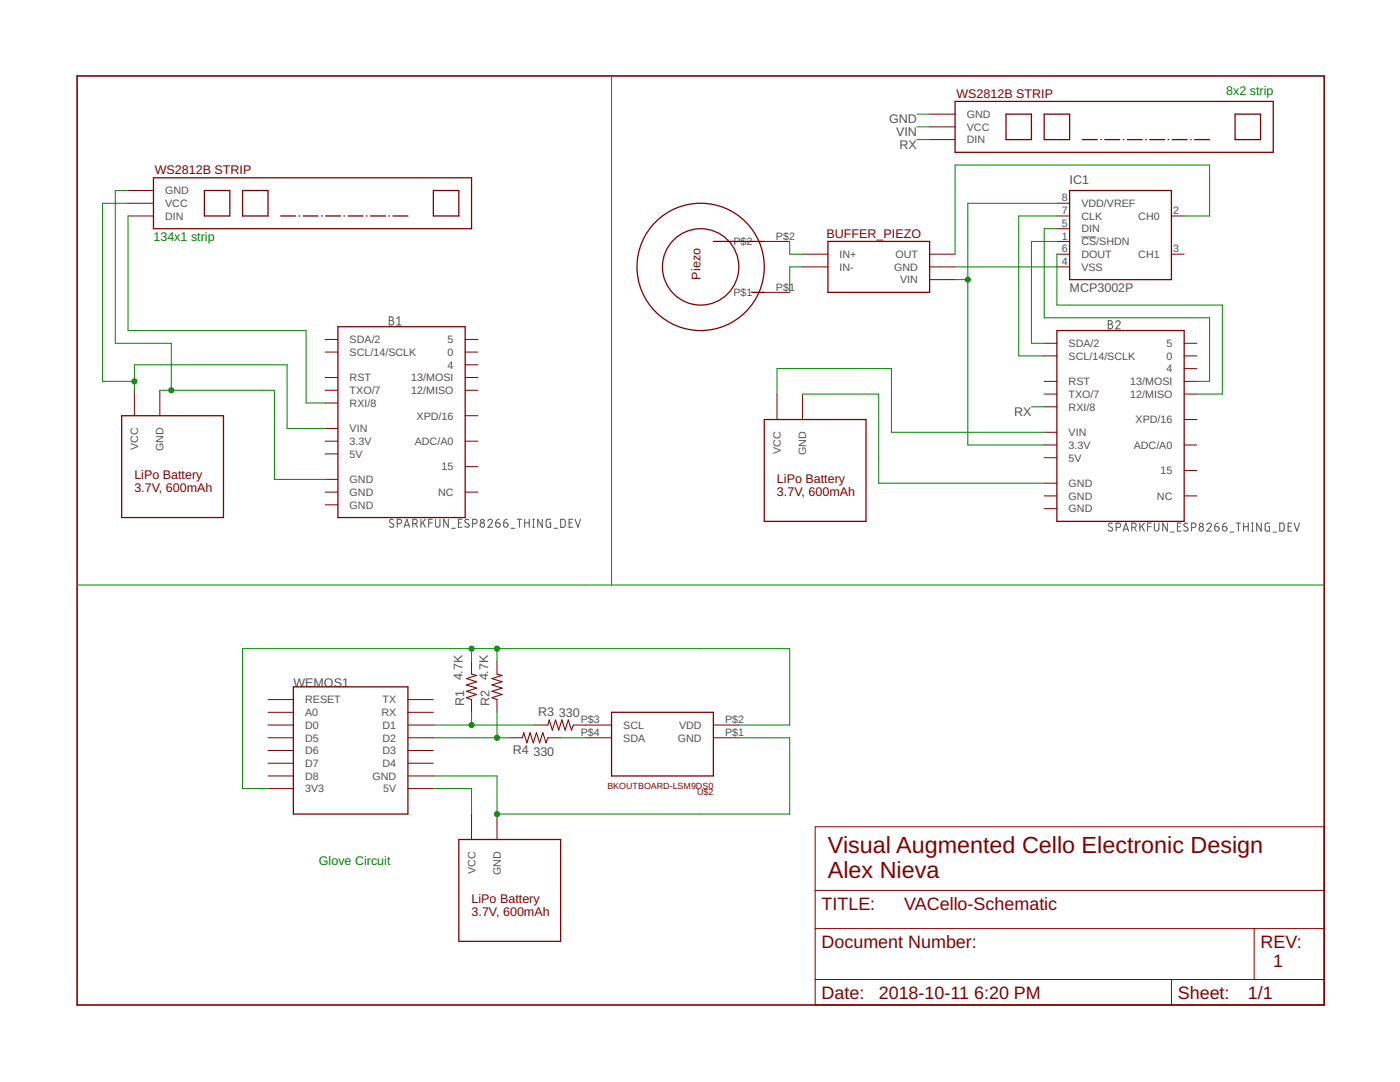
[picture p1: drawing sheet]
<svg xmlns="http://www.w3.org/2000/svg" width="279mm" height="216mm" viewBox="0 0 279 216" stroke-linecap="round" stroke-linejoin="round" font-family="sans-serif">
<g fill="none" stroke="#505050" stroke-width=".2">
<path d="M215.8 47.3h3M77.7 63.2h.4a.36 .36 0 0 1 .4 .4 .36 .36 0 0 1-.4 .3 .46 .46 0 0 1 .5 .5 .46 .46 0 0 1-.5 .5h-.4zM77.7 63.9h.4M79.2 64.9h.9M79.2 63.6l.4-.4v1.7M221.2 64h.4a.36 .36 0 0 1 .4 .3 .36 .36 0 0 1-.4 .4 .46 .46 0 0 1 .5 .5 .46 .46 0 0 1-.5 .4h-.4zM221.2 64.7h.4M222.7 64.3a.44 .44 0 0 1 .6-.3 .44 .44 0 0 1 .1 .7l-.7 .9h.9M78.5 103.7a.41 .41 0 0 0-.6-.1 .41 .41 0 0 0-.1 .6l.6 .3a.38 .38 0 0 1 .1 .6 .38 .38 0 0 1-.5 .1l-.3-.2M79.3 104.5h.4a.44 .44 0 0 0 .5-.4 .44 .44 0 0 0-.5-.5h-.4v1.6M80.7 105.2l.5-1.6 .5 1.6M80.8 104.8h.8"/>
<path d="M82.4 104.5h.4a.44 .44 0 0 0 .5-.4 .44 .44 0 0 0-.5-.5h-.4v1.6M82.9 104.5l.4 .7M84 103.6v1.6M84.4 104.2l.5 1M84.9 103.6l-.9 1M85.6 104.3h.7M86.3 103.6h-.7v1.6M86.9 103.6v1.2a.44 .44 0 0 0 .5 .4 .44 .44 0 0 0 .4-.4v-1.2M89.5 103.6v1.6l-.9-1.6v1.6M90.1 105.4h.7M91.5 104.3h.5M92.2 103.6h-.7v1.6h.7"/>
<path d="M93.6 103.7l-.6-.1-.2 .4 .1 .2 .6 .3a.38 .38 0 0 1 .1 .6 .38 .38 0 0 1-.5 .1l-.4-.2M94.3 104.5h.5a.44 .44 0 0 0 .4-.4 .44 .44 0 0 0-.4-.5h-.5v1.6M97.4 104a.45 .45 0 0 1 .6-.4 .45 .45 0 0 1 .1 .7l-.7 .9h.9M98.9 104.3h.6a.45 .45 0 0 1 .3 .5 .45 .45 0 0 1-.4 .4 .45 .45 0 0 1-.5-.4zM99.7 103.6l-.5 .1-.3 .6M100.5 104.3h.5a.45 .45 0 0 1 .4 .5 .45 .45 0 0 1-.5 .4 .45 .45 0 0 1-.4-.4zM101.2 103.6l-.6 .3-.1 .4M102 105.4h.7M103.2 103.6h.9M103.7 103.6v1.6M104.7 104.3h.9M104.7 103.6v1.6"/>
<path d="M105.6 103.6v1.6M106.3 103.6h.4M106.3 105.2h.4M106.5 103.6v1.6M108.2 103.6v1.6l-.9-1.6v1.6M109.9 103.6h-.7l-.2 .2v1.2l.2 .2h.7v-.9h-.3M110.5 105.4h.8M111.9 103.6h.6l.3 .3v.9l-.3 .4h-.6zM113.6 104.3h.5M114.3 103.6h-.7v1.6h.7M114.8 103.6l.5 1.6 .6-1.6M222 104.5a.41 .41 0 0 0-.6-.1 .41 .41 0 0 0 0 .7l.5 .2a.44 .44 0 0 1-.1 .7 .44 .44 0 0 1-.6-.2"/>
<path d="M222.8 105.3h.4a.44 .44 0 0 0 .4-.5 .44 .44 0 0 0-.4-.4h-.4v1.6M224.2 106l.5-1.6 .5 1.6M224.3 105.6h.8M225.9 105.3h.4a.44 .44 0 0 0 .5-.5 .44 .44 0 0 0-.5-.4h-.4v1.6M226.4 105.3l.4 .7M227.5 104.4v1.6M227.9 105l.5 1M228.4 104.4l-.9 1M229 105.1h.8M229.8 104.4h-.8v1.6M230.4 104.4v1.1a.46 .46 0 0 0 .4 .5 .46 .46 0 0 0 .5-.5v-1.1M233 104.4v1.6l-.9-1.6v1.6"/>
<path d="M233.6 106.2h.7M235 105.1h.5M235.7 104.4h-.7v1.6h.7M237 104.5a.41 .41 0 0 0-.5-.1 .41 .41 0 0 0-.2 .6l.6 .3a.38 .38 0 0 1 .2 .5 .38 .38 0 0 1-.5 .2l-.4-.2M237.8 105.3h.5a.44 .44 0 0 0 .4-.5 .44 .44 0 0 0-.4-.4h-.5v1.6M240.9 104.7a.44 .44 0 0 1 .6-.3 .44 .44 0 0 1 .1 .7l-.7 .9h.9M242.4 105.1h.6a.45 .45 0 0 1 .3 .5 .45 .45 0 0 1-.5 .4 .45 .45 0 0 1-.4-.5zM243.1 104.4l-.6 .3-.1 .4M244 105.1h.5a.45 .45 0 0 1 .4 .5 .45 .45 0 0 1-.5 .4 .45 .45 0 0 1-.4-.5zM244.7 104.4l-.6 .3-.1 .4M245.5 106.2h.7M246.7 104.4h.9"/>
<path d="M247.1 104.4v1.6M248.2 105.1h.9M248.2 104.4v1.6M249.1 104.4v1.6M249.8 104.4h.3M249.8 106h.3M250 104.4v1.6M251.7 104.4v1.6l-.9-1.6v1.6M253.4 104.4h-.7l-.2 .2v1l.2 .4h.7v-.9h-.3M254 106.2h.7M255.4 104.4h.6l.3 .2v1.1l-.3 .3h-.6zM257.1 105.1h.5"/>
<path d="M257.8 104.4h-.7v1.6h.7M258.3 104.4l.5 1.6 .6-1.6"/>
<circle cx="96.3" cy="104.8" r=".45"/>
<circle cx="96.3" cy="104" r=".36"/>
<circle cx="239.7" cy="105.5" r=".46"/>
<circle cx="239.7" cy="104.7" r=".37"/>
</g>
<path d="M15.4 15.2h248.9v185.3h-248.9z" fill="none" stroke="#800000" stroke-width=".32"/>
<g fill="none" stroke="#800000" stroke-width=".2">
<path d="M25.5 38h5.1M185.5 22.8h5.1M185.5 25.3h5.1M185.5 27.9h5.1M25.5 43.1h5.1M25.5 40.6h5.1M152.5 58.3h5.1M152.5 48.2h5.1M160.1 50.7h5.1M160.1 53.3h5.1M185.5 50.7h5.1M185.5 53.3h5.1"/>
<path d="M185.5 55.8h5.1M210.9 48.2h2.6M210.9 43.1h2.6M210.9 50.7h2.6M210.9 53.3h2.6M210.9 45.6h2.6M210.9 40.6h2.6M233.8 43.1h2.5M233.8 50.7h2.5M26.8 77.9v5.1M31.9 77.9v5.1M64.9 75.3h2.5"/>
<path d="M64.9 77.9h2.5M64.9 67.7h2.5M64.9 70.3h2.5M92.8 75.3h2.6M92.8 77.9h2.6M92.8 67.7h2.6M92.8 70.3h2.6M92.8 72.8h2.6M155.1 78.6v5.1M160.1 78.6v5.1M208.4 76.1h2.5M208.4 78.6h2.5"/>
<path d="M208.4 68.5h2.5M208.4 71h2.5M236.3 76.1h2.6M236.3 78.6h2.6M236.3 68.5h2.6M236.3 71h2.6M236.3 73.6h2.6M64.9 98.2h2.5M64.9 80.4h2.5M64.9 85.5h2.5M64.9 88h2.5M64.9 90.6h2.5"/>
<path d="M64.9 95.7h2.5M92.8 98.2h2.6M92.8 88h2.6M92.8 83h2.6M92.8 93.1h2.6M208.4 99h2.5M208.4 81.2h2.5M208.4 86.3h2.5M208.4 88.8h2.5M208.4 91.3h2.5M208.4 96.4h2.5M236.3 99h2.6"/>
<path d="M236.3 88.8h2.6M236.3 83.7h2.6M236.3 93.9h2.6M64.9 100.7h2.5M208.4 101.5h2.5M53.5 139.6h5M81.4 139.6h5.1M94.1 132v2.5M94.1 139.6v2.5M99.2 132v2.5M99.2 139.6v2.5M53.5 142.1h5"/>
<path d="M53.5 144.7h5M53.5 147.2h5M53.5 149.8h5M53.5 152.3h5M53.5 154.8h5M53.5 157.4h5M81.4 142.1h5.1M81.4 144.7h5.1M81.4 147.2h5.1M81.4 149.8h5.1M81.4 152.3h5.1M81.4 154.8h5.1"/>
<path d="M81.4 157.4h5.1M101.7 147.2h2.6M106.8 144.7h2.5M109.3 147.2h2.6M114.4 144.7h7.6M117 147.2h5M142.4 144.7h5M142.4 147.2h5M94.1 162.4v5.1M99.2 162.4v5.1M162.7 165h101.6v35.5h-101.6zM162.7 177.7h101.6"/>
<path d="M162.7 185.3h101.6M162.7 195.5h101.6M233.8 195.5v5M250.3 185.3v10.2"/>
</g>
<g fill="none" stroke="#800000" stroke-width=".25">
<path d="M30.6 35.5h63.5v10.1h-63.5zM40.8 38h5.1v5.1h-5.1zM48.4 38h5.1v5.1h-5.1zM86.5 38h5.1v5.1h-5.1zM190.6 20.2h63.5v10.2h-63.5zM200.8 22.8h5v5.1h-5zM208.4 22.8h5.1v5.1h-5.1zM213.5 38h20.3v17.8h-20.3zM216 27.9h3M219.7 27.9h.1M220.5 27.9h3M224.2 27.9h.1"/>
<path d="M225 27.9h3M228.6 27.9h.2M229.4 27.9h3M233.1 27.9h.2M233.9 27.9h3M237.6 27.9h.1M238.4 27.9h3M246.5 22.8h5.1v5.1h-5.1zM56 43.1h3M59.7 43.1h.1M60.5 43.1h3M64.2 43.1h.1"/>
<path d="M65 43.1h3M68.6 43.1h.2M69.5 43.1h3M73.1 43.1h.2M74 43.1h2.9M77.6 43.1h.1M78.4 43.1h3M142.4 48.2h10.1M150 58.3h2.5M165.2 48.2h20.3v10.1h-20.3zM67.4 65.2h25.4v38.1h-25.4zM210.9 66h25.4v38h-25.4z"/>
<path d="M24.3 83h20.3v20.3h-20.3zM152.5 83.7h20.3v20.3h-20.3zM58.5 137.1h22.9v25.3h-22.9zM122 142.1h20.4v12.7h-20.4zM91.6 167.5h20.3v20.3h-20.3z"/>
<circle cx="139.8" cy="53.3" r="12.7"/>
<circle cx="139.8" cy="53.3" r="7.6"/>
</g>
<path d="M94.1 134.5l1 .3-2 .6 2 .6-2 .7 2 .6-2 .6 2 .7-2 .6 1 .4M99.2 134.5l1 .3-2 .6 2 .6-2 .7 2 .6-2 .6 2 .7-2 .6 1 .4M104.3 147.2l.2-1 .7 2 .6-2 .6 2 .7-2 .6 2 .6-2 .7 2 .3-1M109.3 144.7l.3-1 .6 2 .7-2 .6 2 .6-2 .7 2 .6-2 .6 2 .4-1" fill="none" stroke="#800000" stroke-width=".21"/>
<g fill="none" stroke="#008000" stroke-width=".2">
<path d="M122 15.2v101.5M25.5 38h-2.5v30.5h11.2v9.4M183 27.9h2.5M183 25.3h2.5M183 22.8h2.5M25.5 40.6h-5v35.5h6.3M25.5 43.1v22.9h35.6v14.4h3.8M157.6 48.2v2.5h2.5M160.1 53.3h-2.5v5M190.6 53.3h20.3M190.6 55.8h2.5M210.9 40.6h-17.8v48.2h15.3"/>
<path d="M210.9 45.6h-2.5v17.8h33v12.7h-2.5M210.9 48.2h-5.1v20.3h2.6M210.9 50.7v10.2h33v17.7h-5M210.9 43.1h-7.6v27.9h5.1M236.3 43.1h5.1v-10.2h-50.8v17.8M26.8 77.9v-5.1h30.5v12.7h7.6M31.9 77.9h22.9v17.8h10.1M155.1 78.6v-5h22.8v12.7h30.5M160.1 78.6h15.3v17.8h33M205.8 81.2h2.6M15.4 116.7h248.9M94.1 129.4v2.6"/>
<path d="M99.2 129.4v2.6M86.5 157.4h7.6v5M86.5 147.2h15.2M86.5 144.7h20.3M94.1 142.1v2.6M99.2 142.1v5.1M111.9 147.2h5.1M147.4 144.7h10.2v-15.3h-109.2v28h5.1M147.4 147.2h10.2v15.2h-58.4v-7.6h-12.7"/>
</g>
<g fill="#008000" stroke="#008000" stroke-width=".2">
<circle cx="26.8" cy="76.1" r=".51"/>
<circle cx="34.2" cy="77.9" r=".51"/>
<circle cx="99.2" cy="162.4" r=".51"/>
<circle cx="94.1" cy="129.4" r=".51"/>
<circle cx="99.2" cy="129.4" r=".51"/>
<circle cx="94.1" cy="144.7" r=".51"/>
<circle cx="99.2" cy="147.2" r=".51"/>
<circle cx="193.1" cy="55.8" r=".51"/>
</g>
<g font-size="4.7" fill="#800000">
<text x="165.2" y="170.2">Visual Augmented Cello Electronic Design</text>
<text x="165.2" y="175.1">Alex Nieva</text>
</g>
<g font-size="3.6" fill="#800000">
<text x="163.9" y="181.5">TITLE:</text>
<text x="180.5" y="181.5">VACello-Schematic</text>
<text x="163.9" y="189.1">Document Number:</text>
<text x="251.6" y="189.1">REV:</text>
<text x="254.1" y="192.9">1</text>
<text x="163.9" y="199.3">Date:</text>
<text x="175.4" y="199.3">2018-10-11</text>
<text x="194.4" y="199.3">6:20 PM</text>
<text x="235.1" y="199.3">Sheet:</text>
<text x="249" y="199.3">1/1</text>
</g>
<g font-size="2.5" fill="#800000">
<text x="190.9" y="19.5">WS2812B STRIP</text>
<text x="30.9" y="34.7">WS2812B STRIP</text>
<text x="165" y="47.4">BUFFER_PIEZO</text>
<text x="139.8" y="55.8" transform="rotate(-90 139.8 55.8)">Piezo</text>
<text x="26.8" y="95.5">LiPo Battery</text>
<text x="26.8" y="98.2">3.7V, 600mAh</text>
<text x="155.1" y="96.3">LiPo Battery</text>
<text x="155.1" y="99">3.7V, 600mAh</text>
<text x="94.1" y="180.1">LiPo Battery</text>
<text x="94.1" y="182.8">3.7V, 600mAh</text>
</g>
<g font-size="2.5" fill="#008000">
<text x="244.7" y="19">8x2 strip</text>
<text x="30.6" y="48.2">134x1 strip</text>
<text x="63.6" y="172.6">Glove Circuit</text>
</g>
<g font-size="2.5" fill="#505050">
<text x="177.4" y="24.6">GND</text>
<text x="178.8" y="27.1">VIN</text>
<text x="179.5" y="29.6">RX</text>
<text x="213.5" y="36.7">IC1</text>
<text x="213.5" y="58.3">MCP3002P</text>
<text x="202.4" y="83">RX</text>
<text x="58.6" y="137">WEMOS1</text>
<text x="92.3" y="135.8" transform="rotate(-90 92.3 135.8)">4.7K</text>
<text x="97.4" y="135.8" transform="rotate(-90 97.4 135.8)">4.7K</text>
<text x="92.6" y="140.9" transform="rotate(-90 92.6 140.9)">R1</text>
<text x="97.7" y="140.9" transform="rotate(-90 97.7 140.9)">R2</text>
<text x="107.4" y="142.9">R3</text>
<text x="111.5" y="143.1">330</text>
<text x="102.3" y="150.5">R4</text>
<text x="106.4" y="150.8">330</text>
</g>
<g font-size="2.1" fill="#505050">
<text x="192.9" y="23.5">GND</text>
<text x="192.9" y="26.1">VCC</text>
<text x="192.9" y="28.6">DIN</text>
<text x="33" y="38.8">GND</text>
<text x="33" y="41.3">VCC</text>
<text x="211.9" y="40.2">8</text>
<text x="215.8" y="41.3">VDD/VREF</text>
<text x="33" y="43.9">DIN</text>
<text x="154.9" y="47.8">P$2</text>
<text x="211.9" y="47.8">1</text>
<text x="211.9" y="45.3">5</text>
<text x="211.9" y="42.7">7</text>
<text x="215.8" y="46.4">DIN</text>
<text x="215.8" y="43.9">CLK</text>
<text x="227.2" y="43.9">CH0</text>
<text x="234.1" y="42.7">2</text>
<text x="146.4" y="48.9">P$2</text>
<text x="167.6" y="51.5">IN+</text>
<text x="178.7" y="51.5">OUT</text>
<text x="211.9" y="52.9">4</text>
<text x="211.9" y="50.4">6</text>
<text x="215.8" y="48.9">CS/SHDN</text>
<text x="215.8" y="51.5">DOUT</text>
<text x="227.2" y="51.5">CH1</text>
<text x="234.1" y="50.4">3</text>
<text x="146.4" y="59.1">P$1</text>
<text x="154.9" y="58">P$1</text>
<text x="167.6" y="54">IN-</text>
<text x="178.5" y="54">GND</text>
<text x="179.6" y="56.6">VIN</text>
<text x="215.8" y="54">VSS</text>
<text x="69.8" y="68.5">SDA/2</text>
<text x="69.8" y="71">SCL/14/SCLK</text>
<text x="89.3" y="68.5">5</text>
<text x="89.3" y="71">0</text>
<text x="213.3" y="69.2">SDA/2</text>
<text x="213.3" y="71.8">SCL/14/SCLK</text>
<text x="232.8" y="69.2">5</text>
<text x="232.8" y="71.8">0</text>
<text x="69.8" y="76.1">RST</text>
<text x="82.1" y="76.1">13/MOSI</text>
<text x="89.3" y="73.6">4</text>
<text x="213.3" y="76.9">RST</text>
<text x="225.6" y="76.9">13/MOSI</text>
<text x="232.8" y="74.3">4</text>
<text x="69.8" y="78.6">TXO/7</text>
<text x="69.8" y="81.2">RXI/8</text>
<text x="82.1" y="78.6">12/MISO</text>
<text x="83.1" y="83.7">XPD/16</text>
<text x="213.3" y="79.4">TXO/7</text>
<text x="213.3" y="81.9">RXI/8</text>
<text x="225.6" y="79.4">12/MISO</text>
<text x="27.6" y="89.8" transform="rotate(-90 27.6 89.8)">VCC</text>
<text x="69.8" y="86.3">VIN</text>
<text x="69.8" y="88.8">3.3V</text>
<text x="82.8" y="88.8">ADC/A0</text>
<text x="213.3" y="87">VIN</text>
<text x="213.3" y="89.6">3.3V</text>
<text x="226.3" y="89.6">ADC/A0</text>
<text x="226.6" y="84.5">XPD/16</text>
<text x="32.7" y="90" transform="rotate(-90 32.7 90)">GND</text>
<text x="69.8" y="91.3">5V</text>
<text x="88.1" y="93.9">15</text>
<text x="155.8" y="90.6" transform="rotate(-90 155.8 90.6)">VCC</text>
<text x="160.9" y="90.8" transform="rotate(-90 160.9 90.8)">GND</text>
<text x="213.3" y="92.1">5V</text>
<text x="231.6" y="94.6">15</text>
<text x="69.8" y="96.4">GND</text>
<text x="69.8" y="99">GND</text>
<text x="69.8" y="101.5">GND</text>
<text x="87.4" y="99">NC</text>
<text x="213.3" y="97.2">GND</text>
<text x="213.3" y="99.7">GND</text>
<text x="230.9" y="99.7">NC</text>
<text x="213.3" y="102.3">GND</text>
<text x="60.9" y="140.3">RESET</text>
<text x="60.9" y="142.9">A0</text>
<text x="76.1" y="142.9">RX</text>
<text x="76.3" y="140.3">TX</text>
<text x="60.9" y="145.4">D0</text>
<text x="60.9" y="148">D5</text>
<text x="76.3" y="148">D2</text>
<text x="76.3" y="145.4">D1</text>
<text x="115.9" y="144.3">P$3</text>
<text x="115.9" y="146.9">P$4</text>
<text x="124.4" y="145.4">SCL</text>
<text x="124.4" y="148">SDA</text>
<text x="135.3" y="148">GND</text>
<text x="135.5" y="145.4">VDD</text>
<text x="144.7" y="146.9">P$1</text>
<text x="144.7" y="144.3">P$2</text>
<text x="60.9" y="150.5">D6</text>
<text x="60.9" y="153">D7</text>
<text x="60.9" y="155.6">D8</text>
<text x="74.3" y="155.6">GND</text>
<text x="76.3" y="153">D4</text>
<text x="76.3" y="150.5">D3</text>
<text x="60.9" y="158.1">3V3</text>
<text x="76.5" y="158.1">5V</text>
<text x="94.9" y="174.4" transform="rotate(-90 94.9 174.4)">VCC</text>
<text x="100" y="174.6" transform="rotate(-90 100 174.6)">GND</text>
</g>
<g font-size="1.8" fill="#800000">
<text x="121.2" y="157.4">BKOUTBOARD-LSM9DS0</text>
<text x="139.1" y="158.6">U$2</text>
</g>
</svg>
